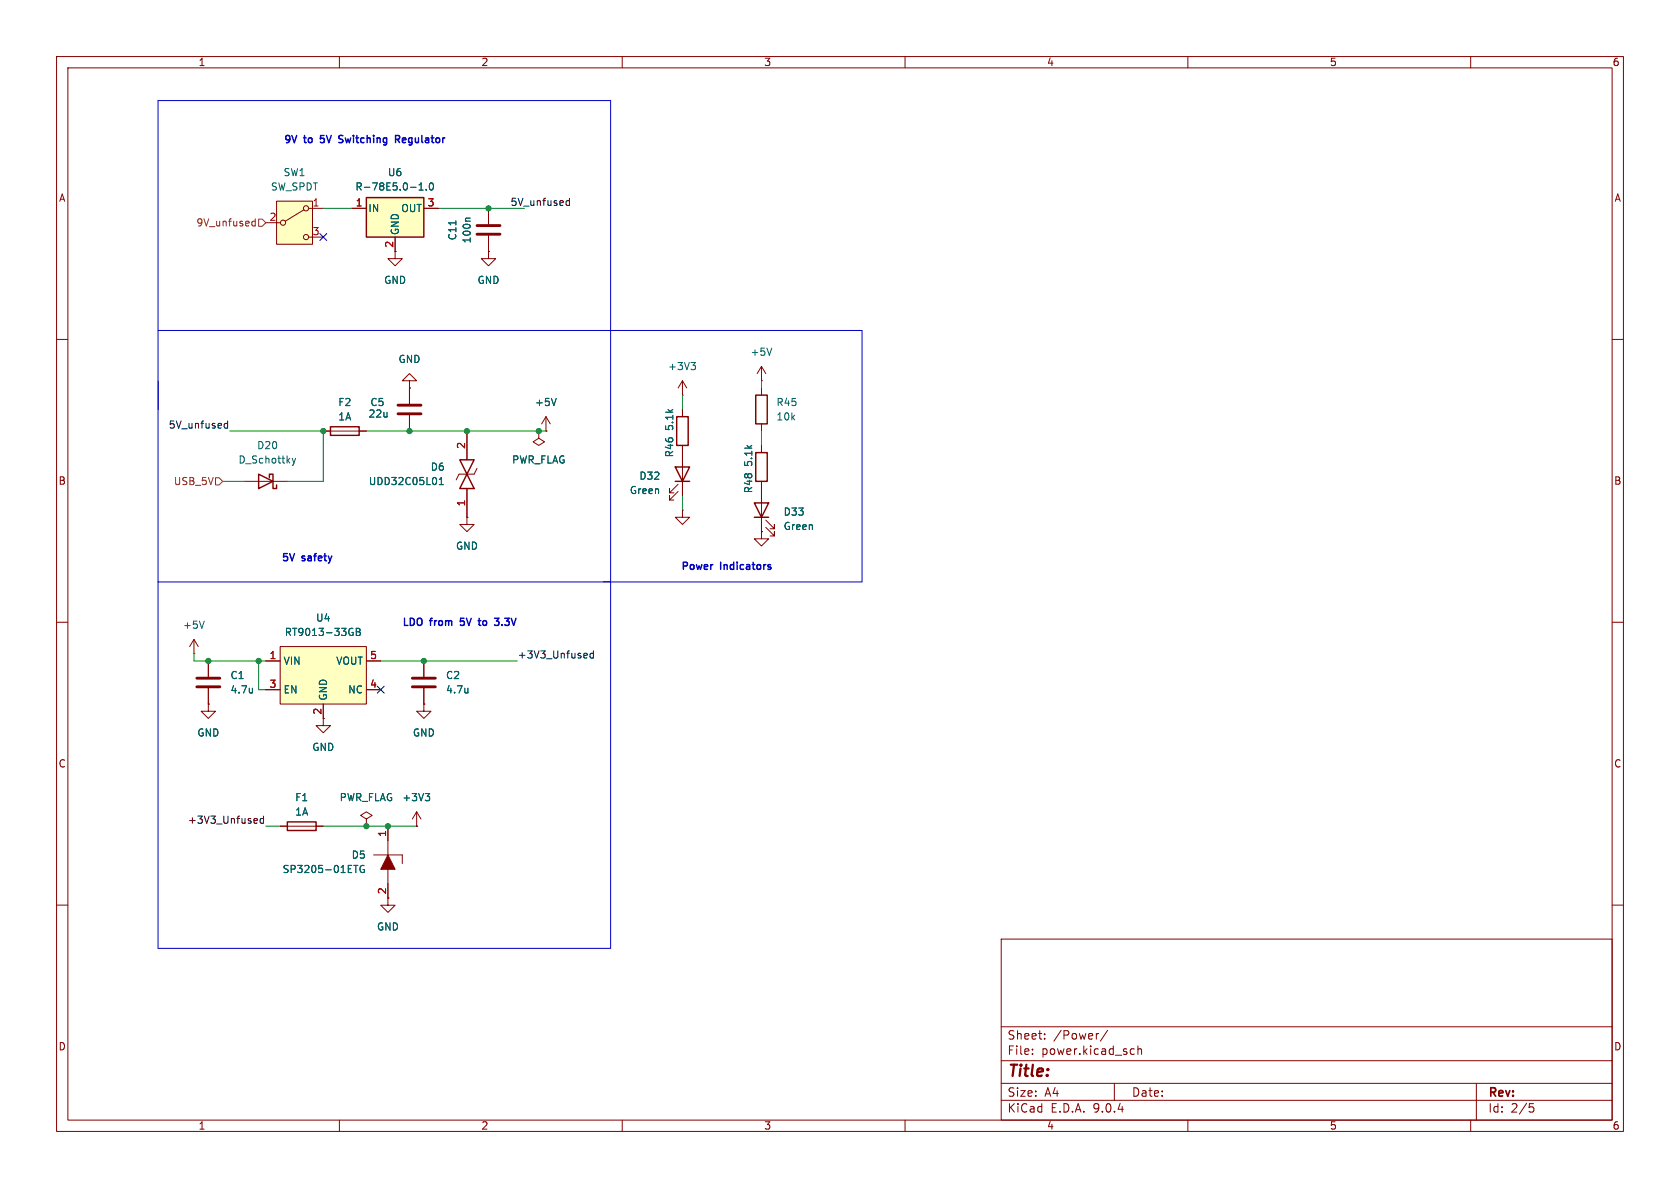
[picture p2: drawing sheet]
<svg xmlns="http://www.w3.org/2000/svg" width="297mm" height="210mm" viewBox="0 0 297 210" stroke-linecap="round" stroke-linejoin="round" font-family="sans-serif">
<g fill="none" stroke="#840000" stroke-width=".18">
<path d="M10 10h277v190h-277zM12 12h273v186h-273zM60 10v2M110 10v2M160 10v2M210 10v2M260 10v2M10 60h2M57.1 76.2h7.7M72.4 67.3h1.3l-1.3-1.3-1.3 1.3h1.3v1.3M72.4 68.6h.1M82.5 76.2v5.1"/>
<path d="M95.2 76.2v1.3l1.1 .6-1.1 .6-1-.6 1-.6M95.2 76.2h.1M120.6 69.9h.1M120.6 67.3l-.7 1.3M120.6 67.3l.8 1.3M120.6 67.3v2.6M120.6 72.4v1.3M120.6 78.7v8.9M134.6 67.3h.1M134.6 64.8l-.7 1.2M134.6 64.8l.8 1.2M134.6 64.8v2.5"/>
<path d="M134.6 68.6v1.3M134.6 74.9v1.3M134.6 78.7v1.3M285 60h2M82.5 91.4v1.3h1.3l-1.3 1.3-1.2-1.3h1.2M82.5 91.4h.1M82.5 86.4v5M84.3 82.8l-.5 1h-2.6l-.6 1M119.9 86.9l-1.5 1.5v-.8v.8h.7M119.9 85.6l-1.5 1.5v-.7v.7h.7M120.6 90.2v1.2h1.3l-1.3 1.3-1.2-1.3h1.2M120.6 90.2h.1"/>
<path d="M134.6 94v1.3h1.3l-1.3 1.2-1.3-1.2h1.3M134.6 94h.1M134.6 85.1v8.9M135.4 93.2l1.5 1.5v-.7v.7h-.8M135.4 91.9l1.5 1.6v-.8v.8h-.8M10 110h2M285 110h2M57.1 127v1.3h1.3l-1.3 1.2-1.2-1.2h1.2M49.5 146.1h7.6M64.8 144.8l1-.7-1-.6-1 .6 1 .7v1.3M64.8 146.1h.1M73.7 146.1h.1"/>
<path d="M73.7 143.5l-.8 1.3M73.7 143.5l.7 1.3M73.7 143.5v2.6M10 160h2M177 166h108v32h-108zM285 160h2M60 198v2M110 198v2M160 198v2M177 194.5h108M177 191.5h108M177 187.5h108"/>
<path d="M177 181.5h108M182.5 186.3v.1M182.5 185.5v.1M184.7 183.6v.1M184.7 182.8v.1M194.2 182.7l-.2 .1M195.8 182.1l-1.3 2M197 191.5v3M200.1 185.4l.4 .1M200.5 186.3l-.4 .1M201.2 185.5l.2-.1 .3 .1 .1 .9M201.2 184.9v1.5"/>
<path d="M210 198v2M260 198v2M261 191.5v6.5M270.4 195.1h.7M270.5 195.7h.4l.3 .3-.2 .5-.5 .1"/>
</g>
<path d="M122.2 64.1h.7l-.4 .5M122.7 64.6l.2 .2v.3l-.2 .2M136.4 61.5l-.4 1.3M77.7 85.7h.7M77.7 84.8l.3-.4v1.3M75.2 140.3h.8l-.5 .5M75.7 140.8l.3 .2v.3l-.3 .2" fill="none" stroke="#006464" stroke-width=".18"/>
<path d="M58.4 75.4h5.1v1.6h-5.1zM119.6 73.7h2.1v5h-2.1zM133.6 69.9h2v5h-2zM81.3 81.3l2.5 5.1h-2.5l2.5-5.1zM119.4 82.6h2.5l-1.3 2.5zM119.4 85.1h2.5M133.3 88.9h2.6l-1.3 2.5zM133.3 91.4h2.6M133.6 80h2v5.1h-2zM50.8 145.3h5.1v1.5h-5.1z" fill="none" stroke="#840000" stroke-width=".25"/>
<path d="M48.9 35.6h6.3v7.6h-6.3z" fill="#ffffc2"/>
<g fill="none" stroke="#840000" stroke-width=".18">
<path d="M47 39.4h2.5M48.9 35.6h6.3v7.6h-6.3zM53.7 37.1l-3.3 2M54.6 36.8h2.5M86.4 36.8v2.8M54.6 41.9h2.5M86.4 44.5v1.2h1.2l-1.2 1.3-1.3-1.3h1.3M86.4 44.5h.1M86.4 41.7v2.8M96.5 76.2h.1M96.5 73.7l-.7 1.2M96.5 73.7l.8 1.2"/>
<path d="M96.5 73.7v2.5M43.2 85.1h7.6M34.3 115.6h.1M34.3 113l-.8 1.3M34.3 113l.8 1.3M34.3 113v2.6M36.8 116.8v2.8M74.9 116.8v2.8M36.8 124.5v1.2h1.3l-1.3 1.3-1.2-1.3h1.2M36.8 124.5h.1M36.8 121.7v2.8M74.9 121.7v2.8"/>
<path d="M66 151.1h5.1v1.6M68.6 153.7v6.3h1.2l-1.2 1.3-1.3-1.3h1.3M68.6 146.1v5"/>
<circle cx="50" cy="39.4" r=".46"/>
<circle cx="54.1" cy="36.8" r=".46"/>
<circle cx="54.1" cy="41.9" r=".46"/>
</g>
<g fill="none" stroke="#006464" stroke-width=".18">
<path d="M80.6 39v.8M83.1 38.6h-.6l-.2 .1M98.3 70.4l-.4 1.3M51.7 81l.3 .9M52 81.9l-.3 .4M52.3 81l-.3 .9M36.1 109.8l-.4 1.3M44.6 121.7v.8M44.6 122.4h.1M82.7 121.7v.8M82.7 122.4h.1M62.5 153h.8"/>
<path d="M62.9 153v1.2M64.4 153a.59 .59 0 0 0-.8 .6 .59 .59 0 0 0 .8 .6v-.5h-.2"/>
</g>
<path d="M84.3 39.9h4.1M84.3 41.4h4.1M34.8 119.9h4.1M72.9 119.9h4.1M34.8 121.4h4.1M72.9 121.4h4.1" fill="none" stroke="#840000" stroke-width=".51"/>
<path d="M68.6 151.1l1.2 2.6h-2.5z" fill="#840000" stroke="#840000" stroke-width=".18"/>
<path d="M45.7 83.8l2.6 1.3-2.6 1.3zM47.6 84.5v-.7h.7v2.6h.6v-.7" fill="none" stroke="#840000" stroke-width=".25"/>
<path d="M64.8 34.9h10.1v7h-10.1z" fill="#ffffc2"/>
<path d="M64.8 34.9h10.1v7h-10.1z" fill="none" stroke="#840000" stroke-width=".25"/>
<path d="M62.2 36.8h2.6M74.9 36.8h2.6M69.8 41.9v3.8h1.3l-1.3 1.3-1.2-1.3h1.2M74.9 124.5v1.2h1.3l-1.3 1.3-1.2-1.3h1.2M74.9 124.5h.1" fill="none" stroke="#840000" stroke-width=".18"/>
<path d="M74.1 33.6h.7M74.1 32.7l.3-.4v1.3M75.4 33.5v.1M76.1 32.4l.1-.1a.68 .68 0 0 1 .4 .7 .68 .68 0 0 1-.4 .6 .84 .84 0 0 1-.1-1.2z" fill="none" stroke="#006464" stroke-width=".18"/>
<path d="M49.5 114.3h15.3v10.2h-15.3z" fill="#ffffc2"/>
<g fill="none" stroke="#840000" stroke-width=".18">
<path d="M62.2 36.8h2.6M74.9 36.8h2.6M86.4 36.8v2.8M69.8 41.9v2.6M86.4 44.5h.1M86.4 41.7v2.8M57.1 76.2h1.3M63.5 76.2h1.3M72.4 68.6h.1M72.4 68.6v2.8M72.4 73.4v2.8M82.5 76.2v5.1"/>
<path d="M95.2 76.2h.1M96.5 76.2h.1M120.6 72.4v1.3M120.6 78.7v3.9M134.6 78.7v1.3M82.5 91.4h.1M82.5 86.4v5M120.6 85.1v2.5M134.6 94h.1M134.6 85.1v3.8M134.6 91.4v2.6M36.8 116.8v2.8"/>
<path d="M47 116.8h2.5M49.5 114.3h15.3v10.2h-15.3zM64.8 116.8h2.5M74.9 116.8v2.8M36.8 124.5h.1M36.8 121.7v2.8M47 121.9h2.5M57.1 124.5v2.5M64.8 121.9h2.5M74.9 124.5h.1M74.9 121.7v2.8M49.5 146.1h1.3"/>
<path d="M55.9 146.1h1.2M64.8 146.1h.1M68.6 146.1v2.5M68.6 156.2v2.6M73.7 146.1h.1"/>
</g>
<g fill="none" stroke="#006464" stroke-width=".18">
<path d="M74.1 33.6h.7M74.1 32.7l.3-.4v1.3M75.4 33.5v.1M76.1 32.4l.1-.1a.68 .68 0 0 1 .4 .7 .68 .68 0 0 1-.4 .6 .84 .84 0 0 1-.1-1.2zM80.6 39v.8M83.1 38.6h-.6l-.2 .1M98.3 70.4l-.4 1.3M77.7 85.7h.7M77.7 84.8l.3-.4v1.3M62.1 111.1h.3M62.2 111.8h.2v.4l-.3 .1M63 111.1h.4l.3 .2-.3 .4 .3 .1v.3l-.2 .2h-.5z"/>
<path d="M63 111.7h.4M44.6 121.7v.8M44.6 122.4h.1M82.7 121.7v.8M82.7 122.4h.1M62.5 153h.8M62.9 153v1.2M64.4 153a.59 .59 0 0 0-.8 .6 .59 .59 0 0 0 .8 .6v-.5h-.2M75.2 140.3h.8l-.5 .5M75.7 140.8l.3 .2v.3l-.3 .2"/>
</g>
<path d="M70.4 73.2h4M70.4 71.6h4" fill="none" stroke="#840000" stroke-width=".51"/>
<path d="M44.5 39.7l.3 .2h.3M45.1 38.7v1.2M45.1 39.2l-.3-.1-.3 .2M45.7 38.7h.7l.6 .7-.6 .6h-.7zM38.1 84.5h.6l.7 .6-.7 .6h-.6z" fill="none" stroke="#725600" stroke-width=".18"/>
<g fill="none" stroke="#0f0f0f" stroke-width=".18">
<path d="M100.1 36.2l.2 .1h.4M100.7 35v1.3M100.7 35.5h-.4l-.2 .1M39.6 75.4l.3 .3 .3-.1M40.2 74.4v1.3M40.2 74.9l-.3-.1-.3 .3M103.6 115.5l.2 .3-.6 .1M103.8 116.3h-.2M104.9 115.1v1.2M104.9 115.5h-.4l-.2 .2 .1 .6h.5M45.3 144.7l.2 .3-.6 .1M45.4 145.5h-.1"/>
<path d="M46.6 144.3v1.2M46.6 144.8l-.4-.1-.2 .2 .1 .6h.5"/>
</g>
<path d="M27.9 17.8h80v149.8h-80zM27.9 58.4h124.5v44.5h-124.5" fill="none" stroke="#0000c2" stroke-width=".18"/>
<g fill="none" stroke="#009600" stroke-width=".18">
<path d="M57.1 36.8h5.1M77.5 36.8h15.2M40.6 76.2h16.5v8.9h-6.3M64.8 76.2h31.7M120.6 69.9v2.5M134.6 67.3v1.3M134.6 76.2v2.5M39.4 85.1h3.8M120.6 87.6v2.6M34.3 115.6v1.2h12.7M45.7 116.8v5.1h1.3M67.3 116.8h24.1"/>
<path d="M47 146.1h2.5M57.1 146.1h16.6"/>
</g>
<path d="M56.5 41.3l1.3 1.2M57.8 41.3l-1.3 1.2M66.7 121.3l1.2 1.2M67.9 121.3l-1.2 1.2" fill="none" stroke="#000084" stroke-width=".18"/>
<path d="M59.9 25.2h.5M59.9 24.3l.1 .2 .4 .1M60.4 23.9h-.3l-.2 .3M69.9 24.6h.6l.2-.2-.1-.3-.7-.2v1.3M70.2 24.6l.5 .6M84.5 109.7h.5M84.7 109.3v1.1l.3 .2M87.4 109.3h.8l-.4 .5 .3 .1 .1 .4-.2 .3h-.4" fill="none" stroke="#0000c2" stroke-width=".25"/>
<g fill="#009600" stroke="#009600" stroke-width=".18">
<circle cx="36.8" cy="116.8" r=".46"/>
<circle cx="64.8" cy="146.1" r=".46"/>
<circle cx="68.6" cy="146.1" r=".46"/>
<circle cx="72.4" cy="76.2" r=".46"/>
<circle cx="82.5" cy="76.2" r=".46"/>
<circle cx="86.4" cy="36.8" r=".46"/>
<circle cx="95.2" cy="76.2" r=".46"/>
<circle cx="57.1" cy="76.2" r=".46"/>
<circle cx="74.9" cy="116.8" r=".46"/>
<circle cx="45.7" cy="116.8" r=".46"/>
</g>
<text font-size="2.8" fill="#840000" x="178" y="190.9">Title:</text>
<g font-size="2.1" fill="#840000">
<text x="178" y="184">Sheet:</text>
<text x="186.2" y="184">/Power/</text>
<text x="178" y="186.7">File:</text>
<text x="184.1" y="186.7">power.kicad_sch</text>
<text x="178" y="196.9">KiCad</text>
<text x="178" y="194.1">Size:</text>
<text x="184.7" y="194.1">A4</text>
<text x="185.7" y="196.9">E.D.A.</text>
<text x="193.3" y="196.9">9.0.4</text>
<text x="200" y="194.1">Date:</text>
<text x="263" y="194.3">Rev:</text>
<text x="263" y="196.9">Id:</text>
<text x="267.1" y="196.9">2/5</text>
</g>
<g font-size="1.8" fill="#840000">
<text x="35" y="11.9">1</text>
<text x="85" y="11.9">2</text>
<text x="135" y="11.9">3</text>
<text x="185" y="11.9">4</text>
<text x="235" y="11.9">5</text>
<text x="285" y="11.9">6</text>
<text x="10.3" y="35.9">A</text>
<text x="285.3" y="35.9">A</text>
<text x="69.6" y="43.9" transform="rotate(-90 69.6 43.9)">2</text>
<text x="10.3" y="85.9">B</text>
<text x="285.3" y="85.9">B</text>
<text x="56.9" y="126.4" transform="rotate(-90 56.9 126.4)">2</text>
<text x="10.3" y="135.9">C</text>
<text x="285.3" y="135.9">C</text>
<text x="10.3" y="185.9">D</text>
<text x="285.3" y="185.9">D</text>
<text x="35" y="199.9">1</text>
<text x="85" y="199.9">2</text>
<text x="135" y="199.9">3</text>
<text x="185" y="199.9">4</text>
<text x="235" y="199.9">5</text>
<text x="285" y="199.9">6</text>
</g>
<g font-size="1.8" fill="#0000c2">
<text x="50" y="25.7">9V</text>
<text x="53.8" y="25.7">to</text>
<text x="57.1" y="25.7">5V</text>
<text x="60.9" y="25.7">Switching</text>
<text x="71.4" y="25.7">Regulator</text>
<text x="49.6" y="99.6">5V</text>
<text x="53.4" y="99.6">safety</text>
<text x="120.3" y="101.1">Power</text>
<text x="127.4" y="101.1">Indicators</text>
<text x="71" y="111">LDO</text>
<text x="76.1" y="111">from</text>
<text x="81.9" y="111">5V</text>
<text x="85.7" y="111">to</text>
<text x="89" y="111">3.3V</text>
</g>
<g font-size="1.8" fill="#006464">
<text x="47.8" y="33.9">SW_SPDT</text>
<text x="50" y="31.3">SW1</text>
<text x="62.7" y="33.9">R-78E5.0-1.0</text>
<text x="68.5" y="31.3">U6</text>
<text x="65" y="37.7">IN</text>
<text x="70.7" y="41.7" transform="rotate(-90 70.7 41.7)">GND</text>
<text x="70.8" y="37.7">OUT</text>
<text x="80.9" y="42.6" transform="rotate(-90 80.9 42.6)">C11</text>
<text x="83.4" y="43.1" transform="rotate(-90 83.4 43.1)">100n</text>
<text x="67.8" y="50.4">GND</text>
<text x="84.3" y="50.4">GND</text>
<text x="70.4" y="64.4">GND</text>
<text x="118" y="65.6">+3V3</text>
<text x="132.6" y="63.1">+5V</text>
<text x="59.7" y="72">F2</text>
<text x="65.4" y="72">C5</text>
<text x="94.5" y="72">+5V</text>
<text x="137.2" y="72">R45</text>
<text x="59.7" y="74.5">1A</text>
<text x="65.1" y="74">22u</text>
<text x="119.2" y="76.3" transform="rotate(-90 119.2 76.3)">5.1k</text>
<text x="137.2" y="74.5">10k</text>
<text x="42.1" y="82.1">D_Schottky</text>
<text x="45.4" y="79.6">D20</text>
<text x="76" y="83.4">D6</text>
<text x="90.4" y="82.1">PWR_FLAG</text>
<text x="119.2" y="80.9" transform="rotate(-90 119.2 80.9)">R46</text>
<text x="133.2" y="82.6" transform="rotate(-90 133.2 82.6)">5.1k</text>
<text x="65.1" y="86">UDD32C05L01</text>
<text x="111.2" y="87.5">Green</text>
<text x="112.9" y="85">D32</text>
<text x="133.2" y="87.3" transform="rotate(-90 133.2 87.3)">R48</text>
<text x="138.4" y="91.4">D33</text>
<text x="138.4" y="93.9">Green</text>
<text x="80.5" y="97.4">GND</text>
<text x="32.3" y="111.4">+5V</text>
<text x="50.2" y="112.6">RT9013-33GB</text>
<text x="55.8" y="110.1">U4</text>
<text x="50" y="117.7">VIN</text>
<text x="59.3" y="117.7">VOUT</text>
<text x="40.6" y="120.2">C1</text>
<text x="40.6" y="122.8">4.7u</text>
<text x="50" y="122.8">EN</text>
<text x="58" y="124" transform="rotate(-90 58 124)">GND</text>
<text x="61.5" y="122.8">NC</text>
<text x="78.7" y="120.2">C2</text>
<text x="78.7" y="122.8">4.7u</text>
<text x="34.8" y="130.4">GND</text>
<text x="72.9" y="130.4">GND</text>
<text x="55.1" y="132.9">GND</text>
<text x="52.1" y="141.8">F1</text>
<text x="60" y="141.8">PWR_FLAG</text>
<text x="71" y="141.8">+3V3</text>
<text x="52.1" y="144.4">1A</text>
<text x="49.9" y="154.5">SP3205-01ETG</text>
<text x="62.1" y="152">D5</text>
<text x="66.5" y="164.7">GND</text>
</g>
<g font-size="1.8" fill="#725600">
<text x="34.6" y="40.2">9V_unfused</text>
<text x="30.6" y="86">USB_5V</text>
</g>
<g font-size="1.8" fill="#a90000">
<text x="47.6" y="39.1">2</text>
<text x="55.2" y="36.6">1</text>
<text x="55.2" y="41.7">3</text>
<text x="62.8" y="36.6">1</text>
<text x="75.5" y="36.6">3</text>
<text x="82.3" y="79.4" transform="rotate(-90 82.3 79.4)">2</text>
<text x="82.3" y="89.6" transform="rotate(-90 82.3 89.6)">1</text>
<text x="47.6" y="116.6">1</text>
<text x="65.3" y="116.6">5</text>
<text x="47.6" y="121.7">3</text>
<text x="65.3" y="121.7">4</text>
<text x="68.3" y="148" transform="rotate(-90 68.3 148)">1</text>
<text x="68.3" y="158.2" transform="rotate(-90 68.3 158.2)">2</text>
</g>
<g font-size="1.8" fill="#0f0f0f">
<text x="90.2" y="36.5">5V_unfused</text>
<text x="29.7" y="75.9">5V_unfused</text>
<text x="91.4" y="116.5">+3V3_Unfused</text>
<text x="33.1" y="145.7">+3V3_Unfused</text>
</g>
</svg>
